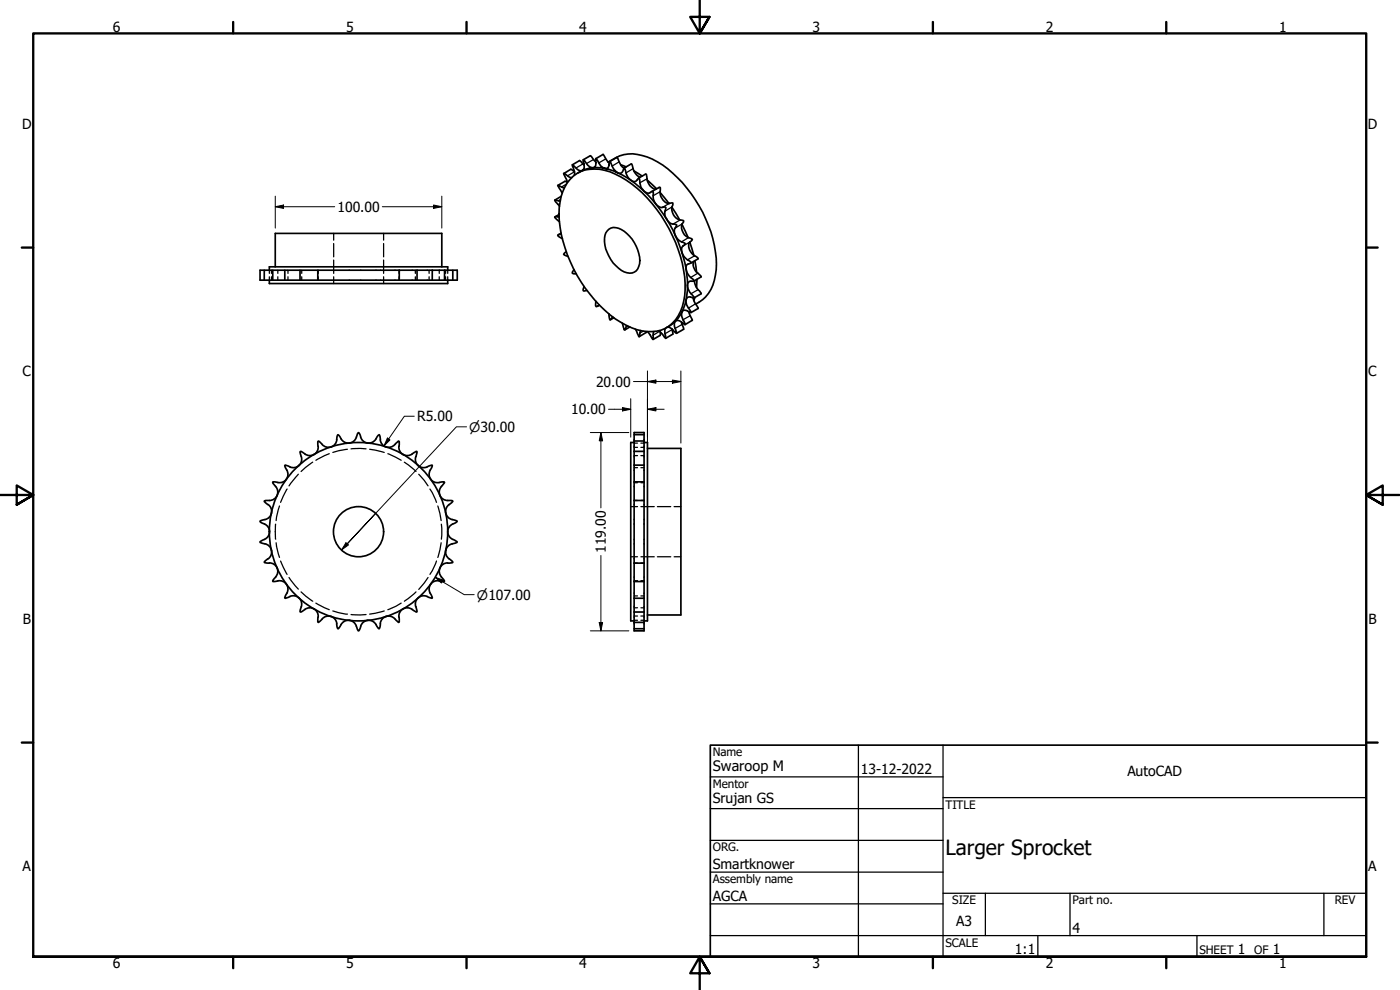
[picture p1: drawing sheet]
<svg xmlns="http://www.w3.org/2000/svg" width="420mm" height="297mm" viewBox="0 0 420 297" stroke-linecap="round" stroke-linejoin="round" font-family="sans-serif">
<!-- layer: Hidden (ANSI) -->
<g fill="none" stroke="#000" stroke-width=".38">
<path d="M100.1 70v2.1M100.1 73.1v4M100.1 78v4M115.1 70v2.1M115.1 73.1v4M115.1 78v4M80.8 81.1v.9M80.8 83v1.1M81.5 81.1v.9M81.5 83v1.1M83.4 81.1v.9M83.4 83v1.1"/>
<path d="M86.4 81.1v.9M86.4 83v1.1M90.6 81.1v.9M90.6 83v1.1M95.5 81.1v.9M95.5 83v1.1M100.1 83v2.1M115.1 83v2.1M119.8 81.1v.9M119.8 83v1.1M124.7 81.1v.9M124.7 83v1.1"/>
<path d="M128.8 81.1v.9M128.8 83v1.1M131.8 81.1v.9M131.8 83v1.1M133.7 81.1v.9M133.7 83v1.1M134.4 81.1v.9M134.4 83v1.1M93.9 138.7l-3.5 2.8M98.8 136.1l-4 2M104.3 134.8l-4.4 .9M105.3 134.7h4.6"/>
<path d="M110.9 134.8l4.4 .9M116.4 136.1l4 2M121.3 138.7l3.5 2.8M190.3 136.7h1M190.3 134.2h1M190.3 133h1M192.3 136.7h1M192.3 134.2h1M192.3 133h1M82.7 157.3v4.5M83.9 151.8l-1 4.4M86.2 146.7l-2 4"/>
<path d="M89.5 142.3l-2.8 3.5M125.7 142.3l2.8 3.5M129 146.7l.7 1.1 1.3 2.9M131.4 151.8l1 4.4M132.5 157.3v4.5M189.3 152h2M190.3 150.2h1M190.3 144.8h1M190.3 140.3h1M192.3 150.2h1M192.3 144.8h1M192.3 140.3h1"/>
<path d="M192.3 152h4M197.3 152h4M202.3 152h2M82.9 162.9l1 4.3M84.2 168.3l2 4M86.7 173.3l2.8 3.5M90.4 177.6l3.5 2.8M124.8 177.6l-3.5 2.8M128.5 173.3l-2.8 3.5M131 168.3l-1.3 2.9-.7 1.1M132.4 162.9l-1 4.3M189.3 167.1h2"/>
<path d="M190.3 178.8h1M190.3 174.2h1M190.3 169h1M192.3 178.8h1M192.3 174.2h1M192.3 169h1M192.3 167.1h4M197.3 167.1h4M202.3 167.1h2M94.8 181l4 1.9M99.9 183.3l4.4 1M105.3 184.4h4.6"/>
<path d="M115.3 183.3l-4.4 1M120.4 181l-1.6 .9-2.4 1M190.3 184.8h1M190.3 182.4h1M190.3 186.1h1M192.3 184.8h1M192.3 182.4h1M192.3 186.1h1"/>
</g>
<!-- layer: Visible (ANSI) -->
<g fill="none" stroke="#000" stroke-width=".51">
<path d="M168.4 58.9l-1.9 1.2M169.4 56.4l-2-.7 1.3 2.3M170.2 54.7l-.7-.3-2.1 1.2M171.6 53.3l-.8-.2-1.6-1 1 2.7M171.8 49.5l2.2-1.3 1.3 1.3M172.1 52.8a11.5 11.5 0 0 1 12.6-.6 38.8 38.8 0 0 1 18.1 20.6 29.3 29.3 0 0 1 2 19.2 9.9 9.9 0 0 1-12.1 7.3 27.9 27.9 0 0 1-15.7-11 40.2 40.2 0 0 1-9.2-26 13.9 13.9 0 0 1 4.3-9.5zM172.4 51.5l-1.1-.7-2.1 1.3M173.4 51.9l1.4-.7a3.2 3.2 0 0 1-2.9-1.7l-.1 .4 .6 1.6-.1 1.1M175 47.9l.2 .1a4.2 4.2 0 0 0 2.7 2.3l-3.1 .9a2.89 2.89 0 0 0 .2-3.1zM175.1 47.9l2.1-1.2 1.6 1.9M178.8 47.7h.2a5 5 0 0 0 2.5 2.8l-3.6-.2a1.35 1.35 0 0 0 .9-1.9zM178.8 47.6l2.2-1.3 1.8 2.6"/>
<path d="M182.6 48.6a11.4 11.4 0 0 1 11.6-1.5 33.2 33.2 0 0 1 15.6 14.7 34.9 34.9 0 0 1 5.1 19.1 11.6 11.6 0 0 1-6.1 10.3M182.6 48.7h.3M182.9 48.5l.3 .1a5.7 5.7 0 0 0 2.2 3.3l-3.9-1.4a1.11 1.11 0 0 0 1.3-1.4zM183 48.4l2.2-1.2 1.2 2.5 .9 .8M186.2 49.5l1.8 .6M187.3 50.4l2.3-1.1a5.2 5.2 0 0 0 2.5 3.9M190.2 51.2l2.5 1.6M191.6 53.5l2.1-1.3 .4 .4a4.3 4.3 0 0 0 2.4 4.2l.4-.1M194.2 54l2.8 2.6M195.5 57.5l2.4-1.3h.2a4.6 4.6 0 0 0 1.7 4.6l.8 .3 .9-.2 .4 .2a3.6 3.6 0 0 0 3.2 5.1l.1 .1a3.4 3.4 0 0 0 2.4 5.4l.2 .2a2.29 2.29 0 0 0-.5 3.7l.7 .8 1.5 1.2-2.2 1.4M198.1 57.8l2.7 3.3M167.8 64.4l-1.2 .7"/>
<path d="M167.8 65h-1l-.3 .3 1.4 1.2M168.1 60.3l-1.6-.2 1.4 1.8M168.4 70.2l-1 .5 1.4 .9M168.4 70l-.9 .5M169.9 75.6l-.7 .7 1.2 .6M182.2 69.3a3.1 3.1 0 0 1 4.3-.4 11.5 11.5 0 0 1 5.5 10.2 3.1 3.1 0 0 1-4.7 2.5 11.3 11.3 0 0 1-5.8-10.9zM201.7 62.2l2.3 3.8M204.7 67.3l1.8 3.9M207 72.6l1.2 4M208.2 78.5a4.1 4.1 0 0 0 2 4.2l.2 .4-2.1 1.2M208.5 78.2l.5 3.4M79.3 81.1v3"/>
<path d="M80.8 84.1v1h53.6v-1M80.8 81.1v-1h53.6v1M81.9 81.1v3M82.6 80.1v-10.1h50v10.1M85.5 81.1v3M90 81.1v3M95.4 81.1v3M119.8 81.1h5.4M119.8 84.1h5.4M119.8 81.1h-41.8v3h41.8M119.8 81.1v3M125.2 81.1h9.2"/>
<path d="M125.2 84.1h9.2M125.2 81.1v3M129.7 81.1v3M133.4 81.1v3M134.4 81.1h2.8v3h-2.8M135.9 81.1v3M172.3 80.9l-.5 1.1 1.2 .2M175.3 86l-.2 1.2h1M178.8 90.4v1.5h.4l.6-.4M179.9 91.6l-.6 .3M182.8 94.2l.3 1.8 .8-.9M184.2 95.4l-1 .5"/>
<path d="M186.8 97l.6 2 .7-1.3M189 98.1l-1.5 .9M190.7 98.8l1.1 2.2 .2-1.1M192.3 99.2l-.3 .7M194.1 99.5l-2.3 1.5M194.4 99.5l1.6 2.3 .2-2.3M198.1 99.6v1l-2.1 1.2M199.8 98.4l-.3 .7 .3 2.4-1.4-1.6-.8-.7M200.2 98.2a5.9 5.9 0 0 1 2.8 1.8l.1-.2a3.6 3.6 0 0 1-.4-3.4 1.5 1.5 0 0 1 2.2 1.4l.3 1-2.1 1.2M201.7 98.7l.2 1.6-2.1 1.2M206.3 93.3l-.4-.2a1.05 1.05 0 0 0-1.1 .2 1.05 1.05 0 0 0-.3 1.1l1.1 3-1.1-.8M206.3 93.3l1 .5 .1-.2a4.6 4.6 0 0 1-1.3-4 1.35 1.35 0 0 1 1.9-.2h.3v-.3a4.5 4.5 0 0 1-1.8-4.3 1.21 1.21 0 0 1 1.5-.4l.3-.1-.1-.2a4.4 4.4 0 0 1-2.1-4.5l1.3-.7v-.2a4.5 4.5 0 0 1-2.8-4.4l1-1v-.3a3.7 3.7 0 0 1-3-4.6l.4-1a3.6 3.6 0 0 1-3.2-5.1l-.1-.1a3 3 0 0 1-2.9-.9 7.5 7.5 0 0 1-.8-3.8l-.1-.1a2.09 2.09 0 0 1-2.7-.1 7.7 7.7 0 0 1-1.4-3.8h-.1a1.53 1.53 0 0 1-1.3 1 1.53 1.53 0 0 1-1.4-.7l-1-1.4-.7-2a1.93 1.93 0 0 1-1.4 1.6l-.5-.1a37.7 37.7 0 0 1 17.3 18.8 31 31 0 0 1 2.9 20.5 10.8 10.8 0 0 1-5.5 7.1"/>
<path d="M206.7 93.5l1.1 2.6-2.2 1.3M208 89.4l.4 1.2 1.1 1.9-2.1 1.3M208.5 84.3a5.6 5.6 0 0 0 1.9 3.7l-2.1 1.4M208.5 89.3l-.3 .9M209.2 83.8l-.2 2.5M95.5 133.9a2.65 2.65 0 0 1-1.8 2.7 2.65 2.65 0 0 1-3-1l-.3-.2-.4 .2a4.7 4.7 0 0 1 .1 3.7l-1.2 .9-1 .1-.9-.2M96.7 133.3l-1.1-1-.2 .2v1.4M106.9 131.2l.7-1.4 .7 1.4M106.9 131.2a2.65 2.65 0 0 1-2.7 1.7 2.65 2.65 0 0 1-2.3-2.1l-.5-.4-.2 .5a2.7 2.7 0 0 1-3.3 3.2l-1.2-.7M108.3 131.2a2.65 2.65 0 0 0 2.7 1.7 2.65 2.65 0 0 0 2.3-2.1l.6-.3 .3 1.4M114.1 132a2.51 2.51 0 0 0 1.7 2.1 2.51 2.51 0 0 0 2.7-.7M118.6 133.3l.9-.9h.3a4.8 4.8 0 0 0 .8 3.7 2.89 2.89 0 0 0 4-.5l.3-.2 .3 .2-.4 1.4"/>
<path d="M124.8 137a2.53 2.53 0 0 0 .9 2.9 2.53 2.53 0 0 0 3-.1l1-.1a6.3 6.3 0 0 0-.9 3.2 2.51 2.51 0 0 0 3 1.9M190.3 132.8h-1v53.5h1M190.3 130.4h3M190.3 132.3h3M190.3 135.4h3M190.3 139.6h3M193.3 132.8h1v53.5h-1M194.3 134.5h10v50h-10M79.4 157.2a2.54 2.54 0 0 1 1.5 2.6 2.54 2.54 0 0 1-2 2.2l-.8 .5-.1 .2a6.2 6.2 0 0 1 3.1 1.5 2.51 2.51 0 0 1-.6 3.5M80.5 151.4a2.55 2.55 0 0 1 .9 2.9 2.55 2.55 0 0 1-2.5 1.7l-.9 .3v.2l1.4 .7M82.7 146a2.65 2.65 0 0 1 .2 3.2 2.65 2.65 0 0 1-3.1 1l-.4 .1v.2l1.1 .9M83.4 144.8l-1.5-.2 .8 1.4"/>
<path d="M86.1 141a2.51 2.51 0 0 1-.2 2.8 2.51 2.51 0 0 1-2.5 1M87 140.1l-1.5-.5 .6 1.5M131.8 144.8l1.5-.2-.8 1.4M132.5 146a2.65 2.65 0 0 0-.2 3.2 2.65 2.65 0 0 0 3.1 1l.5 .2a5.1 5.1 0 0 0-2.2 3.1 2.84 2.84 0 0 0 3 2.6l.5 .3-1.3 .8M135.9 157.2a2.54 2.54 0 0 0-1.5 2.6 2.54 2.54 0 0 0 2 2.2l.8 .7a5 5 0 0 0-3.3 1.9l-.1 1.5 .3 .9 .7 .7M190.3 150.2v18.8M190.3 144.6v5.6M190.3 144.6v-14.8h3v14.8M190.3 144.6h3M190.3 150.2h3M193.3 150.2v18.8M193.3 144.6v5.6"/>
<path d="M80.5 167.6l-1.2 1.1 1.5 .3M80.8 168.9a2.51 2.51 0 0 1 2.4 1.5 2.51 2.51 0 0 1-.5 2.7M82.7 173.2l-.7 .7-.1 .6a4.9 4.9 0 0 1 3.7 .4l.8 1.2v1l-.3 .9M86.1 178l-.6 1.4 1.5-.4M87 179a2.56 2.56 0 0 1 2.9 .6 2.56 2.56 0 0 1 .3 3l-.2 .8 .2 .2a6 6 0 0 1 3.1-1.2 2.51 2.51 0 0 1 2.2 2.8M128.2 179a2.51 2.51 0 0 0-2.7 .4 2.51 2.51 0 0 0-.7 2.6M129.1 178l.6 1.4-1.5-.4M132.5 173.2l.9 1.1-.1 .2a4.8 4.8 0 0 0-3.7 .4l-.8 1.2v1l.3 .9M134.4 168.9a2.51 2.51 0 0 0-2.4 1.5 2.51 2.51 0 0 0 .5 2.7M134.7 167.6l1.2 1.1-1.5 .3M190.3 174.5v14.8h3v-14.8M190.3 169v5.5"/>
<path d="M190.3 169h3M190.3 174.5h3M190.3 179.5h3M193.3 169v5.5M95.4 185.2v1.3l.2 .2 .4-.3a2.79 2.79 0 0 1 4.2-1l.6 .8 .4 1.9 .3 .5a4.6 4.6 0 0 1 2.8-2.5 2.79 2.79 0 0 1 3 2.7l.4 .5a5.9 5.9 0 0 1 1.8-2.9 2.77 2.77 0 0 1 3.8 1.9l.6 .3 .3-1.5M118.5 185.7a2.51 2.51 0 0 0-2.7-.7 2.51 2.51 0 0 0-1.7 2.1M124.8 182l.2 1.6a6.3 6.3 0 0 0-3.1-1.2 2.76 2.76 0 0 0-2.1 3.8l-.2 .5-1-1M190.3 183.6h3M190.3 186.7h3M190.3 188.6h3"/>
<circle cx="107.6" cy="159.5" r="7.5"/>
<circle cx="107.6" cy="159.5" r="26.8"/>
</g>
<!-- layer: Hidden (ANSI) -->
<g fill="#000">
<circle cx="190.3" cy="131.9" r=".19"/>
<circle cx="193.3" cy="131.9" r=".19"/>
<circle cx="190.3" cy="187.1" r=".19"/>
<circle cx="193.3" cy="187.1" r=".19"/>
</g>
<!-- layer: Visible Narrow (ANSI) -->
<g fill="none" stroke="#000" stroke-width=".38">
<path d="M168.2 59.9l-.7 .3M170 55.2l-1.5 .9M172.4 51.5l-2.1 1.3M174.9 49.2l-2.1 1.2M178.1 47.9l-2.1 1.2M181.8 47.7l-2.1 1.2M185.8 48.6l-2.1 1.2M190 50.6l-2.1 1.3M194.2 53.6l-2.2 1.2M198.1 57.5l-2.1 1.2M167.8 64.8l-.4 .3M168.4 70.2h-.2"/>
<path d="M200.9 61l-2.1 1.2M201.7 62.1l-2.1 1.3M204.1 66l-2.1 1.2M204.7 67.2l-2.1 1.2M206.6 71.3l-2.1 1.3M207.1 72.6l-2.1 1.2M208.5 76.8l-2.2 1.2M179.8 91.5l-.1 .1M184 95.2l-.3 .1M188.4 97.8l-.5 .3M193 99.4l-1 .5M197.9 99.4l-1.9 1.2"/>
<path d="M201.7 98.9l-2.1 1.2M204.7 97.3l-2.1 1.2M207.1 94.7l-2.1 1.2M208.7 91.2l-2.1 1.2M209.4 82l-2.1 1.2M209.5 86.9l-2.1 1.2"/>
</g>
<!-- layer: Border (ANSI) -->
<g fill="none" stroke="#000" stroke-width=".7">
<path d="M70 6.6v3.4M140 6.6v3.4M210 0v10l-2.9-4.9h5.8l-2.9 4.9 2.9-4.9M280 6.6v3.4M350 6.6v3.4M6.5 74.3h3.5M410 74.3h3.4M0 148.5h10l-5-2.8v5.7l5-2.9-5 2.9M420 148.5h-10l5-2.8v5.7l-5-2.9 5 2.9M6.5 222.8h3.5M410 222.8h3.4M10 287.1v-277.1h400v277.1h-400h400"/>
<path d="M70 287.1v3.4M140 287.1v3.4M212.9 292l-2.9-4.9 2.9 4.9h-5.8l2.9-4.9v9.9M280 287.1v3.4M350 287.1v3.4"/>
</g>
<!-- layer: Title (ANSI) -->
<g fill="none" stroke="#000" stroke-width=".38">
<path d="M213.2 233.1h69.8M257.6 223.6v63.5M283 239.3h127M283 223.6v63.5M213.2 242.6h69.8M213.2 252.1h69.8M213.2 261.7h69.8M213.2 271.2h69.8M283 268h127M295.7 268v12.7M321.1 268v12.7M397.3 268v12.7"/>
<path d="M213.2 280.7h196.8M311.5 280.7v6.4M359.2 280.7v6.4"/>
</g>
<path d="M213.2 223.6h196.8v63.5h-196.8z" fill="none" stroke="#000" stroke-width=".51"/>
<!-- layer: Dimension (ANSI) -->
<g fill="none" stroke="#000" stroke-width=".3">
<path d="M82.6 58.9v9.5M132.6 58.9v9.5M82.6 62l2.5-.5v1zM82.6 62h17.9M114.7 62h17.9M130.1 61.5l2.5 .5-2.5 .5zM189.3 119.6v11.6M190.1 114.5h14.2M194.3 114.5l2.5-.5v1zM194.3 111.3v21.7M201.8 114l2.5 .5-2.5 .5zM204.3 111.3v21.7"/>
<path d="M116.3 131.4l.7 .6-1.7 1.8zM124.3 124.9h-3l-6 8.9M140 128.1h-3l-32.8 35.1 8.5-9.2M177.2 129.8h11.5M180.3 129.8l.5 2.5h-1zM180.3 129.8v22.6M182.6 122.8h6.7M186.8 122.3l2.5 .5-2.5 .5zM194.3 122.8l2.5-.5v1zM194.3 122.8h5M103.8 162.9l.8 .6-2.1 1.5zM104.2 163.2l-1.7 1.8"/>
<path d="M130.6 173.2l2.4 .8-.5 .9zM130.6 173.2l8.7 5.2h3M180.3 166.7v22.6M177.2 189.3h11.5M179.8 186.8h1l-.5 2.5z"/>
</g>
<g fill="#000">
<path d="M82.6 62l2.5-.5v1z" fill-rule="evenodd"/>
<path d="M130.1 61.5l2.5 .5-2.5 .5z" fill-rule="evenodd"/>
<path d="M194.3 114.5l2.5-.5v1z" fill-rule="evenodd"/>
<path d="M201.8 114l2.5 .5-2.5 .5z" fill-rule="evenodd"/>
<path d="M116.3 131.4l.7 .6-1.7 1.8z" fill-rule="evenodd"/>
<path d="M180.3 129.8l.5 2.5h-1z" fill-rule="evenodd"/>
<path d="M186.8 122.3l2.5 .5-2.5 .5z" fill-rule="evenodd"/>
<path d="M194.3 122.8l2.5-.5v1z" fill-rule="evenodd"/>
<path d="M103.8 162.9l.8 .6-2.1 1.5z" fill-rule="evenodd"/>
<path d="M130.6 173.2l2.4 .8-.5 .9z" fill-rule="evenodd"/>
<path d="M179.8 186.8h1l-.5 2.5z" fill-rule="evenodd"/>
</g>
<text font-size="6.3" x="283.8" y="256.5">Larger Sprocket</text>
<text font-size="4.3" x="213.9" y="231.4">Swaroop M</text>
<g font-size="4.2">
<text x="33.8" y="9.6">6</text>
<text x="103.9" y="9.6">5</text>
<text x="173.9" y="9.6">4</text>
<text x="243.8" y="9.6">3</text>
<text x="313.9" y="9.6">2</text>
<text x="383.9" y="9.6">1</text>
<text x="6.7" y="38.7">D</text>
<text x="410.5" y="38.7">D</text>
<text x="101.3" y="63.5">100.00</text>
<text x="6.8" y="113">C</text>
<text x="410.7" y="113">C</text>
<text x="178.9" y="116">20.00</text>
<text x="171.4" y="124.3">10.00</text>
<text x="125.2" y="126.4">R5.00</text>
<text x="181.9" y="165.9" transform="rotate(-90 181.9 165.9)">119.00</text>
<text x="6.9" y="187.2">B</text>
<text x="410.7" y="187.2">B</text>
<text x="258.4" y="232.3">13-12-2022</text>
<text x="338.3" y="232.9">AutoCAD</text>
<text x="213.9" y="241">Srujan GS</text>
<text x="6.8" y="261.4">A</text>
<text x="213.9" y="260.8">Smartknower</text>
<text x="410.7" y="261.4">A</text>
<text x="213.9" y="270.4">AGCA</text>
<text x="287" y="277.8">A3</text>
<text x="321.9" y="280">4</text>
<text x="304.6" y="286.3">1:1</text>
<text x="371.5" y="286.2">1</text>
<text x="382" y="286.2">1</text>
<text x="33.8" y="290.5">6</text>
<text x="103.9" y="290.5">5</text>
<text x="173.9" y="290.5">4</text>
<text x="243.8" y="290.5">3</text>
<text x="313.9" y="290.5">2</text>
<text x="383.9" y="290.5">1</text>
</g>
<g font-size="3.9">
<text x="140.8" y="129.5">⌀30.00</text>
<text x="143.1" y="179.9">⌀107.00</text>
</g>
<g font-size="3.5">
<text x="213.9" y="226.9">Name</text>
<text x="213.9" y="236.4">Mentor</text>
<text x="283.8" y="242.6">TITLE</text>
<text x="213.9" y="255.4">ORG.</text>
<text x="213.9" y="265">Assembly name</text>
<text x="285.8" y="271.3">SIZE</text>
<text x="321.9" y="271.3">Part no.</text>
<text x="400.6" y="271.3">REV</text>
<text x="283.8" y="284">SCALE</text>
<text x="360" y="286.2">SHEET</text>
<text x="376.4" y="286.2">OF</text>
</g>
</svg>
